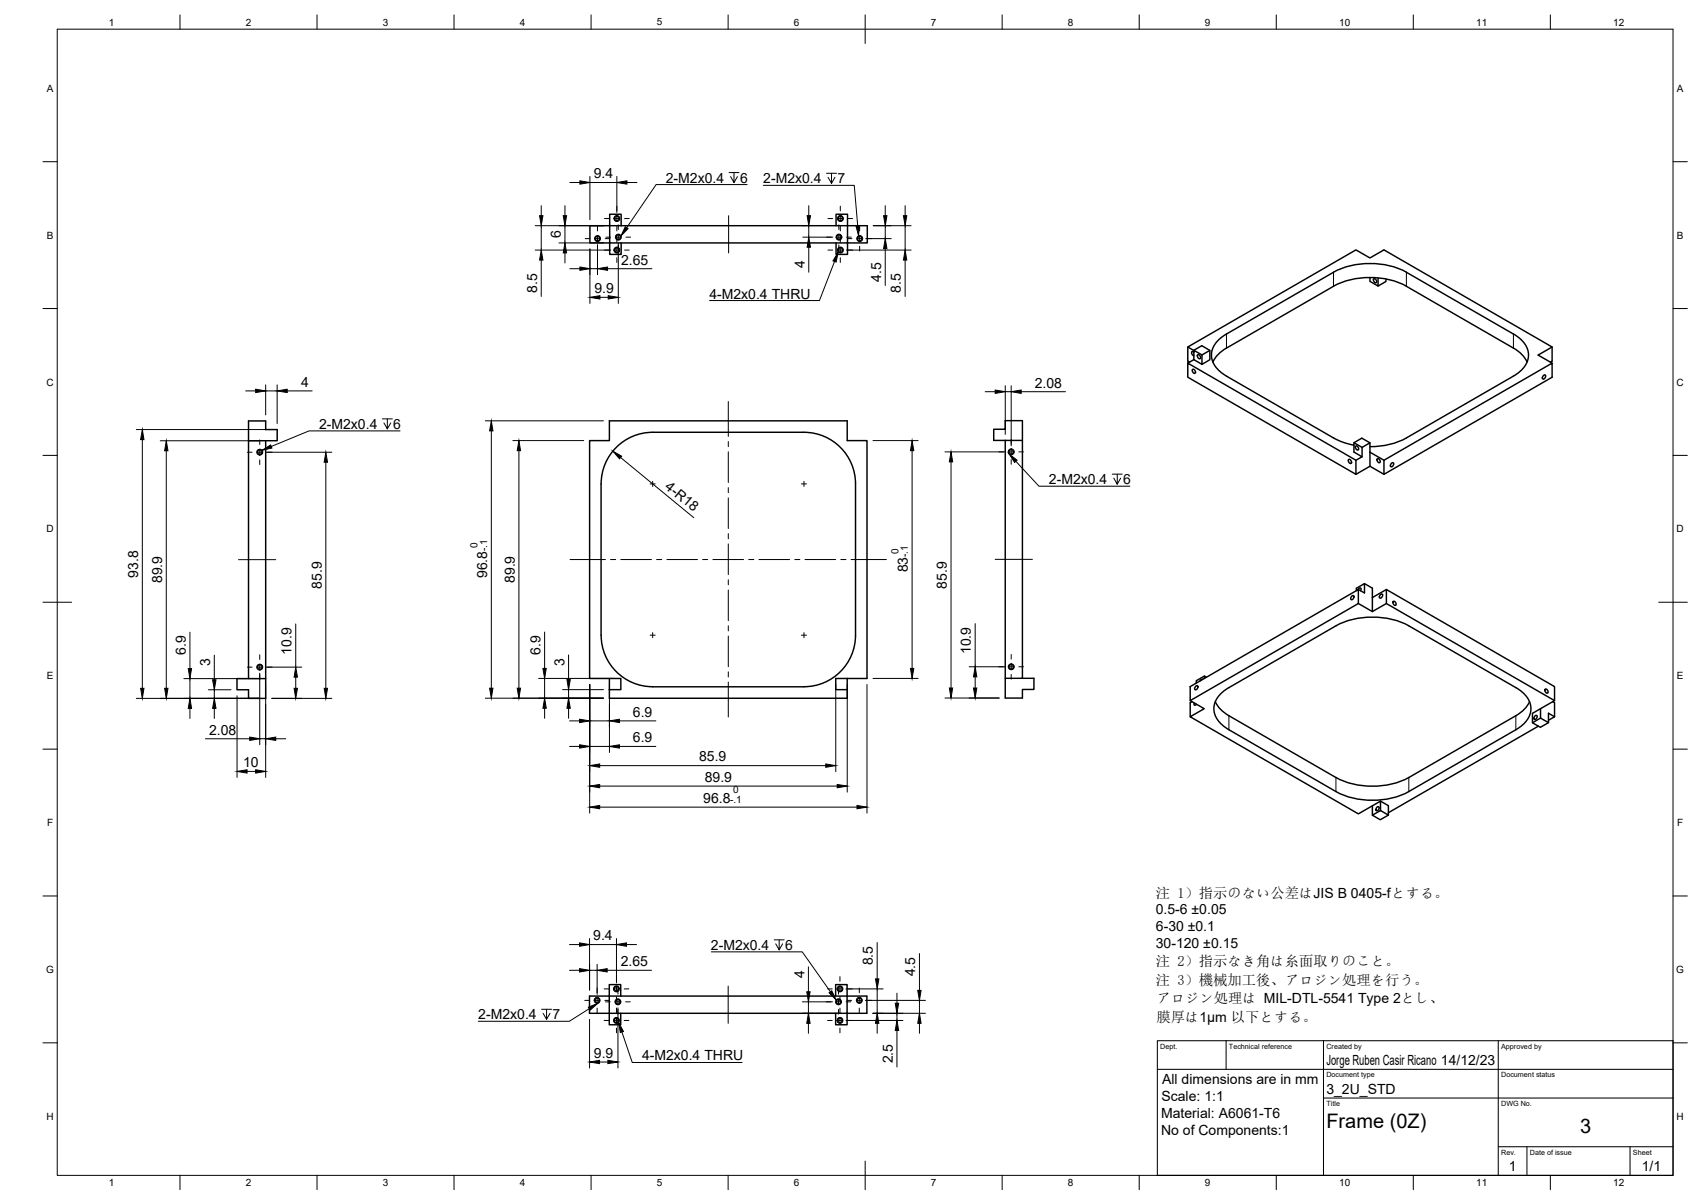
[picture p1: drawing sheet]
<svg xmlns="http://www.w3.org/2000/svg" width="594mm" height="420mm" viewBox="0 0 594 420" stroke-linecap="round" stroke-linejoin="round" font-family="sans-serif">
<!-- layer: Visible -->
<g fill="none" stroke="#000" stroke-width=".51">
<path d="M216.8 78.8v-4h-4v4h89.9v6h-6.9v4h-4v-4M291.8 78.8v-4h4v10h-83v-6h-6.9v6h6.9v4h4v-4M478.2 96.9v1.3l2.8 1.6v-2.8M479.6 97.3a.83 .83 0 0 1 .8 .5 .83 .83 0 0 1-.2 .9l-.8-.8zM483.8 97.4v.8l-2.8 1.6M414.6 126.7l58.7 33.9v4.9l-58.7-33.9zM414.6 121.1v4.9l.6 .4M416.3 128.9a.83 .83 0 0 1 .8 .5 .83 .83 0 0 1-.2 .9l-.7-.8zM416.7 122.3l-2.1-1.2 58.7-33.9 4.9 2.8 4.9-2.8 58.7 33.9v4.9l-.7 .4M416.7 122.2l2.8-1.5 2.8 1.6v3.2l-2.8 1.6M416.7 125.5l-2.1 1.2M416.7 122.9l-.5-.3a.88 .88 0 0 0-.2 .9 .88 .88 0 0 0 .7 .6"/>
<path d="M418.1 123.8a.83 .83 0 0 1 .8 .5 .83 .83 0 0 1-.2 .9l-.7-.8zM419.5 123.9l-2.8-1.7v3.3M422.3 122.3l-2.8 1.6v3.2l-2.8-1.6M423.4 126.4a10.7 10.7 0 0 1 4.7-4.9l37.4-21.6a28 28 0 0 1 25.4 0l37.4 21.6a10.8 10.8 0 0 1 4.7 4.9M538.7 131.1l.5-.3a.76 .76 0 0 1 .1 1 .76 .76 0 0 1-.9 .3zM541.8 121.1l-4.9 2.8 4.9 2.8M86.7 153.8v-6.9h6v3h4.1v3.9h-10.1v83h6M92.7 153.8v89.9h-6v-3h-4v-3.9h4M350.9 153.7v89.9h6v-3h4v-3.9h-4M356.9 153.7h-10v-3.9h4v-3h6v89.9h-6M472.6 154.5l2.8 1.6v3.3M472.6 155.4l-3.4-.9-3.1-1.3-38-21.9a8.3 8.3 0 0 1-5-9 10 10 0 0 1 5-5.7l37.4-21.6a28.1 28.1 0 0 1 25.4 0l37.4 21.6a8.3 8.3 0 0 1 5 8.9 10 10 0 0 1-5 5.8l-37.4 21.5a25.6 25.6 0 0 1-12.7 3.1"/>
<path d="M473.2 155.6a.83 .83 0 0 1 .9 .5 .83 .83 0 0 1-.2 1l-.8-.8zM478.2 157.8v-3.3l-2.9-1.6-2.7 1.6v3.3l2.8 1.6-2.1 1.2M478.2 157.8l4.9 2.8M478.2 154.5l-2.8 1.6M478.2 157.8v4.9M209.8 168.9v52.8M209.8 168.9a18 18 0 0 1 18-18h52.8a18 18 0 0 1 18 18v52.8a18 18 0 0 1-18 17.9M470.8 160.3a.83 .83 0 0 1 .8 .5 .83 .83 0 0 1-.2 1l-.8-.8zM473.3 165.5l4.9-2.8 4.9 2.8 58.7-33.9v-4.9l-58.7 33.9v4.9M480.8 160a.83 .83 0 0 1 .8 .5 .83 .83 0 0 1-.2 1l-.7-.8zM485.7 161.7l.4-.3a.76 .76 0 0 1 .2 1 .76 .76 0 0 1-.9 .4zM471.8 208.1l.4-.3a.76 .76 0 0 1 .2 1 .76 .76 0 0 1-.9 .3z"/>
<path d="M474 205.7l.4-.4 .6-.1-.1 .9M474.1 210.6l4.9 2.8 4.9-2.8 58.7 33.9-7.7 4.4v3.3l2.8 1.6 2.8-1.6v-3.3l2.1 1.2M474.1 205.7l2.2 1.2v-3.2l-2.9 1.6v.8M476.3 203.7l2.7 1.6v8.1M481.8 207.5l.5-.2a.76 .76 0 0 1 .2 1 .76 .76 0 0 1-1 .3zM483.9 210.6v-4.9l58.7 33.9v4.9M483.9 205.7l-4.9 2.8M486.3 209.8a.83 .83 0 0 1 .9 .5 .83 .83 0 0 1-.2 1l-.8-.8zM209.8 221.6a18 18 0 0 0 18 18M212.7 236.8h-6.9v-83h6.9v-6.9h83v6.9h6.9v83h-10.9v3.9h4v-3.9M212.7 236.8h4v3.9h-4zM227.8 239.7h52.8"/>
<path d="M415.4 239.6l58.7-33.9v4.9l-58.7 33.9zM417.3 239.5l.5-.2a.76 .76 0 0 1 .2 .9 .76 .76 0 0 1-1 .4zM419.8 237.1h-.5l-.4 .5M420.4 235.9l-2.8 1.7v.8M421.1 236.3l-.7-.4v.8M212.7 240.7v3h83v-3M415.4 244.5l4.9 2.8-4.9 2.8 58.7 33.9 4.9-2.8M416.1 244.9l-.7 .3v4.9M416.8 245.3l.1 .8 .7-.3M424.2 244.9a10.9 10.9 0 0 0 4.7 4.9l37.4 21.5a28.1 28.1 0 0 0 25.5 0l37.3-21.5a10.8 10.8 0 0 0 4.8-4.9M426.5 241.7l2.4-1.7 37.4-21.6a28.1 28.1 0 0 1 25.4 0l37.4 21.5a8.3 8.3 0 0 1 5.1 9 10 10 0 0 1-5.1 5.8l-37.3 21.5a28.1 28.1 0 0 1-25.5 0l-37.3-21.5a8.3 8.3 0 0 1-5.1-9 8.4 8.4 0 0 1 2.6-4zM535.7 249.9l.5-.3a.76 .76 0 0 1 .2 1 .76 .76 0 0 1-1 .3z"/>
<path d="M537 253.4l-52.4 30.2M537.7 247.3v3.3l-2.8 1.6M537.7 250.6l2.8 1.6M539.4 240.5a.83 .83 0 0 1 .8 .5 .83 .83 0 0 1-.2 .9l-.8-.8zM542 244.9l.6 .3v4.9M542.6 250.1l-2.1 1.3M481.9 279.6l2.7 1.6v3.2l-2.7-1.5M479 281.2l2.9-1.6v3.3l-2.9 1.6zM480.6 281.7l.4-.2a.76 .76 0 0 1 .2 1 .76 .76 0 0 1-.9 .3zM484.6 284.4l-2.8 1.7-2.8-1.6M212.7 347.6h83v6h-83zM212.7 347.6h-6.9v6h6.9v4h4v-4"/>
<path d="M212.7 347.6v-4h4v4M291.7 347.6v-4h4v4h6.9v6h-6.9v4h-4v-4"/>
<circle cx="215.3" cy="76.3" r=".81"/>
<circle cx="293.3" cy="76.3" r=".81"/>
<circle cx="208.6" cy="83.3" r=".81"/>
<circle cx="215.3" cy="87.3" r=".81"/>
<circle cx="215.8" cy="82.8" r=".81"/>
<circle cx="292.8" cy="82.8" r=".81"/>
<circle cx="293.3" cy="87.3" r=".81"/>
<circle cx="300.1" cy="83.3" r=".81"/>
<circle cx="90.7" cy="157.8" r=".81"/>
<circle cx="353" cy="157.7" r=".81"/>
<circle cx="90.7" cy="232.8" r=".81"/>
<circle cx="353" cy="232.7" r=".81"/>
<circle cx="208.4" cy="349.1" r=".81"/>
<circle cx="215.2" cy="345.1" r=".81"/>
<circle cx="215.2" cy="356.1" r=".81"/>
<circle cx="215.7" cy="349.6" r=".81"/>
<circle cx="292.7" cy="349.6" r=".81"/>
<circle cx="293.2" cy="356.1" r=".81"/>
<circle cx="293.2" cy="345.1" r=".81"/>
<circle cx="299.9" cy="349.1" r=".81"/>
</g>
<!-- layer: Visible Narrow -->
<g fill="none" stroke="#000" stroke-width=".35">
<path d="M465.5 95v4.9M490.9 95v4.9M428.1 116.6v4.9M528.3 116.6v4.9M428.9 249.8v4.9M529.1 249.8v4.9M466.3 271.3v4.9M491.7 271.3v4.9"/>
<circle cx="215.3" cy="76.3" r="1.04"/>
<circle cx="293.3" cy="76.3" r="1.04"/>
<circle cx="208.6" cy="83.3" r="1.04"/>
<circle cx="215.3" cy="87.3" r="1.04"/>
<circle cx="215.8" cy="82.8" r="1.04"/>
<circle cx="292.8" cy="82.7" r="1.04"/>
<circle cx="293.3" cy="87.3" r="1.04"/>
<circle cx="300.1" cy="83.3" r="1.04"/>
<circle cx="90.7" cy="157.8" r="1.04"/>
<circle cx="353" cy="157.7" r="1.04"/>
<circle cx="90.7" cy="232.8" r="1.04"/>
<circle cx="353" cy="232.7" r="1.04"/>
<circle cx="208.4" cy="349.1" r="1.04"/>
<circle cx="215.2" cy="345.1" r="1.04"/>
<circle cx="215.2" cy="356.1" r="1.04"/>
<circle cx="215.7" cy="349.6" r="1.04"/>
<circle cx="292.7" cy="349.6" r="1.04"/>
<circle cx="293.2" cy="345.1" r="1.04"/>
<circle cx="293.2" cy="356.1" r="1.04"/>
<circle cx="300" cy="349.1" r="1.04"/>
</g>
<!-- layer: BORDER -->
<g fill="none" stroke="#000" stroke-width=".35">
<path d="M20 10.2h564v400h-564zM62.8 5.2v5M110.7 5.2v5M158.5 5.2v5M206.3 5.2v5M254.1 5.2v5M302 5.2v10M349.8 5.2v5M397.6 5.2v5M445.5 5.2v5M493.3 5.2v5M541.1 5.2v5"/>
<path d="M15 56.4h5M584 56.4h5M15 107.7h5M584 107.7h5M15 158.9h5M584 158.9h5M15 210.2h10M579 210.2h10M15 261.4h5M584 261.4h5M15 312.7h5M584 312.7h5"/>
<path d="M15 363.9h5M584 363.9h5M62.8 410.2v5M110.7 410.2v5M158.5 410.2v5M206.3 410.2v5M254.1 410.2v5M302 405.2v10M349.8 410.2v5M397.6 410.2v5M445.5 410.2v5M493.3 410.2v5"/>
<path d="M541.1 410.2v5"/>
</g>
<!-- layer: TITLEBLOCK -->
<path d="M404 363.2h180v47h-180zM404 373.2h180M428 363.2v10M462 363.2v47M523 363.2v47M462 383.2h122M523 400.2h61M533 400.2v10M569 400.2v10" fill="none" stroke="#000" stroke-width=".36"/>
<!-- layer: Smart Centers -->
<g fill="none" stroke="#000" stroke-width=".35">
<path d="M208.6 79v1.6M211 76.3h1.6M214.4 76.3h1.8M215.3 71.9v1.7M215.3 75.4v1.8M215.3 79v1.6M215.8 78.5v1.6M218 76.3h1.6M254.3 75.3v13M289 76.3h1.6M292.4 76.3h1.8M292.8 78.5v1.6"/>
<path d="M293.3 71.9v1.7M293.3 75.4v1.8M293.3 79v1.6M296 76.3h1.6M300.1 79v1.6M204.3 83.3h1.6M207.7 83.3h1.7M208.6 82.4v1.8M208.6 85.9v1.7M211 87.3h1.6M211.2 83.3h1.7M211.5 82.8h1.6"/>
<path d="M214.4 87.3h1.8M214.9 82.8h1.8M215.3 83v1.6M215.3 86.4v1.8M215.3 89.9v1.7M215.8 81.9v1.8M215.8 85.4v1.7M218 87.3h1.6M218.5 82.8h1.6M288.5 82.8h1.6M289 87.3h1.6M291.9 82.8h1.8"/>
<path d="M292.4 87.3h1.8M292.8 81.9v1.8M292.8 85.4v1.7M293.3 83v1.6M293.3 86.4v1.8M293.3 89.9v1.7M295.5 82.8h1.6M295.7 83.3h1.7M296 87.3h1.6M299.2 83.3h1.7M300.1 82.4v1.8M300.1 85.9v1.7"/>
<path d="M302.7 83.3h1.7M86.4 157.8h1.6M89.8 157.8h1.8M90.7 153.5v1.6M90.7 156.9v1.8M93.3 157.8h1.7M254.2 140.1v12.2M254.2 154.1v1.8M254.2 157.6v10.8M348.6 157.7h1.7M352 157.7h1.8M353 153.4v1.6"/>
<path d="M353 156.8v1.8M355.6 157.7h1.7M90.7 160.5v1.6M226.9 168.9h1.8M227.8 168v1.8M254.2 170.2v1.7M254.2 173.7v10.7M279.7 168.9h1.8M280.6 168v1.8M353 160.4v1.6M83.2 195.3h13M199 195.3h12.3"/>
<path d="M213.1 195.3h1.8M216.7 195.3h10.7M229.2 195.3h1.8M232.8 195.3h10.7M245.3 195.3h1.7M248.8 195.3h10.7M254.2 186.2v1.8M254.2 189.8v10.7M261.3 195.3h1.8M264.9 195.3h10.7M277.4 195.3h1.8M281 195.3h10.7"/>
<path d="M293.5 195.3h1.8M297.1 195.3h12.3M347.4 195.2h13M254.2 202.3v1.8M254.2 205.9v10.7M254.2 218.4v1.8M86.4 232.8h1.6M89.8 232.8h1.8M90.7 228.5v1.6M90.7 231.9v1.8M90.7 235.5v1.6M93.3 232.8h1.7"/>
<path d="M226.9 221.7h1.8M227.8 220.8v1.7M254.2 222v10.7M254.2 234.4v1.8M254.2 238v12.2M279.7 221.7h1.8M280.6 220.8v1.7M348.6 232.7h1.7M352 232.7h1.8M353 228.4v1.6M353 231.8v1.8M353 235.4v1.6"/>
<path d="M355.6 232.7h1.7M204.1 349.1h1.7M207.5 349.1h1.8M208.4 344.8v1.6M208.4 348.2v1.8M208.4 351.8v1.6M210.9 356.1h1.6M210.9 345.1h1.6M211.1 349.1h1.6M211.4 349.6h1.6M214.3 356.1h1.8M214.3 345.1h1.8"/>
<path d="M214.8 349.6h1.8M215.2 340.8v1.6M215.2 344.2v1.8M215.2 347.8v1.6M215.2 351.8v1.6M215.2 355.2v1.8M215.2 358.8v1.6M215.7 345.3v1.6M215.7 348.7v1.8M215.7 352.3v1.6M217.9 356.1h1.6M217.9 345.1h1.6"/>
<path d="M218.4 349.6h1.6M254.2 344.1v13M288.4 349.6h1.6M288.9 356.1h1.6M288.9 345.1h1.6M291.8 349.6h1.8M292.3 356.1h1.8M292.3 345.1h1.8M292.7 345.3v1.6M292.7 348.7v1.8M292.7 352.3v1.6M293.2 340.8v1.6"/>
<path d="M293.2 344.2v1.8M293.2 347.8v1.6M293.2 351.8v1.6M293.2 355.2v1.8M293.2 358.8v1.6M295.4 349.6h1.6M295.6 349.1h1.6M295.8 356.1h1.7M295.8 345.1h1.7M299 349.1h1.8M299.9 344.8v1.6M299.9 348.2v1.8"/>
<path d="M299.9 351.8v1.6M302.6 349.1h1.6"/>
</g>
<!-- layer: FD_Dimensions -->
<g fill="none" stroke="#000" stroke-width=".35">
<path d="M186.8 78.8h23.9M188.9 71.8v3.5M188.9 78.8v8.5M197.2 71.8v3.5M197.2 78.8v6M198.9 63.7h3.5M205.9 61.6v15.1M205.9 63.7h9.4M215.3 61.6v12.6M218.8 63.7h3.5M280.2 78.8h.7M282.3 71.8v3.5"/>
<path d="M282.3 78.8v4M304.8 78.8h13.2M309 71.8v3.5M309 78.8v4.5M315.9 71.8v3.5M315.9 78.8v8.5M186.8 87.3h26.4M188.9 90.8v12.7M195.1 84.8h15.6M197.2 88.3v3.5M198.9 93.8h3.5M205.9 86.9v19"/>
<path d="M205.9 93.8h2.7M208.6 85.4v10.5M212.1 93.8h15.4M215.8 84.9v21M280.2 82.8h10.5M282.3 86.3v8.7M295.4 87.3h22.6M302.2 83.3h8.9M309 86.8v12.8M315.9 90.8v12.7M209.4 103.8h2.9M85.7 136.4h3.5"/>
<path d="M92.7 134.3v10.5M92.7 136.4h4M96.7 134.3v13.5M100.2 136.4h8.8M343.9 136.7h3.5M350.9 134.6v17M350.9 136.7h2.1M353 134.6v21M356.4 136.7h15.5M47.6 149.9h47M49.7 153.4v86.8M55.9 153.8h34.7"/>
<path d="M58 157.3v82.9M92.8 157.8h23M169.4 146.9h41.2M171.5 150.4v89.8M179 153.8h24.7M181.1 157.3v82.9M216.6 159.7l25.6 21M304.7 153.8h15.8M318.4 157.3v76M329.8 157.7h21M113.7 161.3v78.9M332 161.2v78.9"/>
<path d="M103.2 217.7v15.1M340.4 217.6v15.1M64.2 236.8h26.4M66.3 220.6v12.7M66.3 236.8v6.9M74.8 228.6v8.6M90.7 234.9v25M92.7 238.9v32.4M92.8 232.8h12.5M103.2 236.3v3.9M188 236.7h26.6M190.1 220.6v12.7"/>
<path d="M190.1 236.7v6.9M198.5 228.6v8.6M205.8 238.9v44.9M212.7 238.9v23.7M291.7 238.9v30.4M295.7 238.9v37.5M302.6 238.9v44.9M304.7 236.7h15.8M338.3 232.7h12.5M340.4 236.2v3.9M47.6 243.7h43M66.3 247.2v3.5"/>
<path d="M71.7 257.8h15.5M72.7 240.7h7.9M74.8 240.7v3M74.8 247.2v3.5M82.7 242.8v28.5M90.7 257.8h2M94.8 243.7h21M96.2 257.8h3.5M169.4 243.6h41.2M190.1 247.2v3.5M196.4 240.7h14.2M198.5 240.7v2.9"/>
<path d="M198.5 247.2v3.5M198.8 251.6h3.5M205.8 251.6h6.9M216.2 251.6h12.7M329.8 243.6h19M86.2 269.2h3M198.8 260.5h3.5M205.8 260.5h6.9M209.3 267.2h78.9M209.3 274.3h82.9M216.2 260.5h12.7M209.3 281.7h89.8"/>
<path d="M198.8 338.6h3.5M198.8 329.6h3.5M205.8 327.5v18M205.8 338.6h2.6M205.8 329.6h9.4M208.4 336.5v10.5M211.9 338.6h15.5M215.2 327.5v15.5M218.7 329.6h3.5M282.2 337.4v8.7M306.2 328.9v12.7M320.9 332.8v12.8"/>
<path d="M205.8 355.7v17M215.7 351.7v21M280.1 353.6h13.5M280.1 349.6h10.5M282.2 349.6v4M282.2 357.1v3.5M295.3 356.1h19.9M295.3 345.1h13M302 349.1h21M304.7 353.6h18.3M306.2 345.1v8.5M306.2 357.1v3.5"/>
<path d="M313.1 346.6v3.5M313.1 353.6v2.5M313.1 359.6v12.8M320.9 349.1v4.5M320.9 357.1v3.5M209.3 370.6h2.9"/>
</g>
<g fill="#000" stroke="#000" stroke-width=".35">
<path d="M188.3 75.3h1.2l-.6 3.5zM196.6 75.3h1.2l-.6 3.5zM202.4 63.1l3.5 .6-3.5 .6zM215.3 63.7l3.5-.6v1.2zM281.7 75.3h1.2l-.6 3.5zM308.4 75.3h1.2l-.6 3.5zM315.3 75.3h1.2l-.6 3.5zM188.9 87.3l.6 3.5h-1.2zM197.2 84.8l.6 3.5h-1.2zM202.4 93.2l3.5 .6-3.5 .5zM208.6 93.8l3.5-.6v1.1zM282.3 82.8l.6 3.5h-1.2z"/>
<path d="M309 83.3l.6 3.5h-1.2zM315.9 87.3l.6 3.5h-1.2zM205.9 103.8l3.5-.6v1.2zM212.3 103.2l3.5 .6-3.5 .6zM89.2 135.8l3.5 .6-3.5 .6zM96.7 136.4l3.5-.6v1.2zM347.4 136.1l3.5 .6-3.5 .6zM353 136.7l3.4-.6v1.2zM49.7 149.9l.5 3.5h-1.1zM58 153.8l.6 3.5h-1.1zM171.5 146.9l.6 3.5h-1.2zM181.1 153.8l.6 3.5h-1.2z"/>
<path d="M213.9 157.4l3.1 1.8-.8 .9zM318.4 153.8l.6 3.5h-1.2zM113.7 157.8l.6 3.5h-1.1zM332 157.7l.5 3.5h-1.1zM65.7 233.3h1.2l-.6 3.5zM74.2 237.2h1.2l-.6 3.5zM103.2 232.8l.6 3.5h-1.1zM189.5 233.3h1.2l-.6 3.4zM197.9 237.2h1.2l-.6 3.5zM317.8 233.3h1.2l-.6 3.4zM340.4 232.7l.6 3.5h-1.2zM49.1 240.2h1.1l-.5 3.5z"/>
<path d="M57.5 240.2h1.1l-.6 3.5zM66.3 243.7l.6 3.5h-1.2zM74.8 243.7l.6 3.5h-1.2zM87.2 257.2l3.5 .6-3.5 .6zM92.7 257.8l3.5-.6v1.2zM102.7 240.2h1.1l-.6 3.5zM113.2 240.2h1.1l-.6 3.5zM170.9 240.2h1.2l-.6 3.4zM180.5 240.2h1.2l-.6 3.4zM190.1 243.6l.6 3.6h-1.2zM198.5 243.6l.6 3.6h-1.2zM202.3 251l3.5 .6-3.5 .6z"/>
<path d="M202.3 259.9l3.5 .6-3.5 .6zM212.7 251.6l3.5-.6v1.2zM212.7 260.5l3.5-.6v1.2zM331.4 240.1h1.1l-.5 3.5zM339.8 240.1h1.2l-.6 3.5zM82.7 269.2l3.5-.6v1.2zM89.2 268.6l3.5 .6-3.5 .6zM205.8 267.2l3.5-.6v1.2zM205.8 274.3l3.5-.6v1.2zM288.2 266.6l3.5 .6-3.5 .6zM292.2 273.7l3.5 .6-3.5 .6zM205.8 281.7l3.5-.6v1.1z"/>
<path d="M299.1 281.1l3.5 .6-3.5 .5zM202.3 338l3.5 .6-3.5 .6zM202.3 329l3.5 .6-3.5 .6zM208.4 338.6l3.5-.6v1.2zM215.2 329.6l3.5-.6v1.2zM282.2 353.6l.6 3.5h-1.2zM281.6 346.1h1.2l-.6 3.5zM306.2 353.6l.6 3.5h-1.2zM305.6 341.6h1.2l-.6 3.5zM312.5 350.1h1.2l-.6 3.5zM313.1 356.1l.6 3.5h-1.2zM320.9 353.6l.6 3.5h-1.2z"/>
<path d="M320.3 345.6h1.2l-.6 3.5zM205.8 370.6l3.5-.6v1.2zM212.2 370l3.5 .6-3.5 .6z"/>
</g>
<!-- layer: Leaders -->
<path d="M254.5 60.2h3.5M256.2 60.2v3.5l-1.2-2.1M257.4 61.6l-1.2 2.1M260.8 64.4h-31.8l-10.3 15.1M248.3 332.2h31.7l9.9 13.9M270.2 328h3.5M272 328v3.5l-1.2-2.1M273.2 329.4l-1.2 2.1" fill="none" stroke="#000" stroke-width=".35"/>
<path d="M218.2 79.1l1 .7-2.5 2.5zM289.4 346.4l.9-.6 1.6 3.2z" fill="#000" stroke="#000" stroke-width=".35"/>
<!-- layer: Hole Notes -->
<g fill="none" stroke="#000" stroke-width=".35">
<path d="M266.4 64.7h31.8l1.2 14.1M288.5 60.5h3.5M290.2 60.5v3.5l-1.2-2.1M291.4 61.9l-1.2 2.1M291.3 91.2l-5.3 13.7h-38.3M133.5 146.2h3.4M135.2 146.2v3.5l-1.2-2.1M136.4 147.6l-1.2 2.1M139.6 150.4h-31.7l-13.2 5.4M354.6 161l8 8.7h31.8M388.2 165.5h3.5M390 165.5v3.5l-1.2-2.1"/>
<path d="M391.2 166.9l-1.2 2.1M189 352.2h3.5M190.8 352.2v3.5l-1.2-2.1M192 353.6l-1.2 2.1M205.7 352l-7 4.4h-31.8M217.1 360.1l3.6 10.7h38.3"/>
</g>
<path d="M298.8 78.9l1.2-.1-.3 3.5zM292.6 88l-.8 3.5-1.1-.5zM91.5 157.1l3-1.8 .4 1.1zM352.2 158.4l2.8 2.2-.8 .8zM205.4 351.5l3.3-1.4-2.7 2.4zM215.9 356.8l1.7 3.1-1.1 .4z" fill="#000" stroke="#000" stroke-width=".35"/>
<g font-size="7">
<text x="463" y="393.7">Frame (0Z)</text>
<text x="551.5" y="395.4">3</text>
</g>
<g font-size="5">
<text x="403.5" y="313.2">注 1）指示のない公差はJIS B 0405-fとする。</text>
<text x="403.5" y="337.2">注 2）指示なき角は糸面取りのこと。</text>
<text x="403.5" y="343.7">注 3）機械加工後、アロジン処理を行う。</text>
<text x="403.6" y="350.1">アロジン処理は MIL-DTL-5541 Type 2とし、</text>
<text x="403.6" y="356.5">膜厚は1μm 以下とする。</text>
</g>
<g font-size="4.9">
<text x="207.2" y="62.2">9.4</text>
<text x="232.4" y="63.7">2-M2x0.4</text>
<text x="258.3" y="63.7">6</text>
<text x="266.4" y="64">2-M2x0.4</text>
<text x="292.3" y="64">7</text>
<text x="195.7" y="83.1" transform="rotate(-90 195.7 83.1)">6</text>
<text x="216.8" y="92.3">2.65</text>
<text x="280.9" y="93.6" transform="rotate(-90 280.9 93.6)">4</text>
<text x="307.5" y="98.3" transform="rotate(-90 307.5 98.3)">4.5</text>
<text x="187.5" y="102.3" transform="rotate(-90 187.5 102.3)">8.5</text>
<text x="207.5" y="102.3">9.9</text>
<text x="247.6" y="104.2">4-M2x0.4 THRU</text>
<text x="314.5" y="102.3" transform="rotate(-90 314.5 102.3)">8.5</text>
<text x="105.1" y="135">4</text>
<text x="361.2" y="135.2">2.08</text>
<text x="111.4" y="149.7">2-M2x0.4</text>
<text x="137.3" y="149.7">6</text>
<text x="231.9" y="170.3" transform="rotate(39 231.9 170.3)">4-R18</text>
<text x="366.1" y="169">2-M2x0.4</text>
<text x="392" y="169">6</text>
<text x="48.2" y="201.6" transform="rotate(-90 48.2 201.6)">93.8</text>
<text x="56.6" y="203.5" transform="rotate(-90 56.6 203.5)">89.9</text>
<text x="170" y="201.8" transform="rotate(-90 170 201.8)">96.8</text>
<text x="179.7" y="203.5" transform="rotate(-90 179.7 203.5)">89.9</text>
<text x="316.9" y="199.7" transform="rotate(-90 316.9 199.7)">83</text>
<text x="112.3" y="205.5" transform="rotate(-90 112.3 205.5)">85.9</text>
<text x="330.5" y="205.4" transform="rotate(-90 330.5 205.4)">85.9</text>
<text x="64.8" y="228.6" transform="rotate(-90 64.8 228.6)">6.9</text>
<text x="73.3" y="232.5" transform="rotate(-90 73.3 232.5)">3</text>
<text x="101.8" y="228.5" transform="rotate(-90 101.8 228.5)">10.9</text>
<text x="188.6" y="228.5" transform="rotate(-90 188.6 228.5)">6.9</text>
<text x="197" y="232.5" transform="rotate(-90 197 232.5)">3</text>
<text x="338.9" y="228.3" transform="rotate(-90 338.9 228.3)">10.9</text>
<text x="220.9" y="250.1">6.9</text>
<text x="73" y="256.3">2.08</text>
<text x="220.9" y="259">6.9</text>
<text x="84.9" y="267.7">10</text>
<text x="244" y="265.7">85.9</text>
<text x="246" y="272.9">89.9</text>
<text x="245.5" y="280.2">96.8</text>
<text x="403.4" y="319.1">0.5-6 ±0.05</text>
<text x="207.1" y="328.2">9.4</text>
<text x="403.5" y="324.9">6-30 ±0.1</text>
<text x="248.1" y="331.5">2-M2x0.4</text>
<text x="274" y="331.5">6</text>
<text x="403.4" y="330.8">30-120 ±0.15</text>
<text x="216.7" y="337.1">2.65</text>
<text x="280.8" y="341.3" transform="rotate(-90 280.8 341.3)">4</text>
<text x="304.7" y="336.9" transform="rotate(-90 304.7 336.9)">8.5</text>
<text x="319.5" y="340.8" transform="rotate(-90 319.5 340.8)">4.5</text>
<text x="166.9" y="355.7">2-M2x0.4</text>
<text x="192.8" y="355.7">7</text>
<text x="207.3" y="369.1">9.9</text>
<text x="224.1" y="370.1">4-M2x0.4 THRU</text>
<text x="311.6" y="371.1" transform="rotate(-90 311.6 371.1)">2.5</text>
<text x="463" y="371.7">Jorge Ruben Casir Ricano 14/12/23</text>
<text x="405.7" y="378.3">All dimensions are in mm</text>
<text x="463" y="381.7">3_2U_STD</text>
<text x="405.4" y="384.2">Scale: 1:1</text>
<text x="405.3" y="396">No of Components:1</text>
<text x="405.3" y="390.1">Material: A6061-T6</text>
<text x="526.6" y="408.8">1</text>
<text x="573.1" y="408.8">1/1</text>
</g>
<g font-size="3.5">
<text x="37.9" y="8.9">1</text>
<text x="85.8" y="8.9">2</text>
<text x="133.6" y="8.9">3</text>
<text x="181.4" y="8.9">4</text>
<text x="229.3" y="8.9">5</text>
<text x="277.1" y="8.9">6</text>
<text x="324.9" y="8.9">7</text>
<text x="372.7" y="8.9">8</text>
<text x="420.6" y="8.9">9</text>
<text x="467.4" y="8.9">10</text>
<text x="515.3" y="8.9">11</text>
<text x="563.1" y="8.9">12</text>
<text x="16.3" y="32">A</text>
<text x="585.3" y="32">A</text>
<text x="16.3" y="83.3">B</text>
<text x="585.3" y="83.3">B</text>
<text x="16.2" y="134.6">C</text>
<text x="585.2" y="134.6">C</text>
<text x="16.2" y="185.8">D</text>
<text x="585.2" y="185.8">D</text>
<text x="166.7" y="191.3" transform="rotate(-90 166.7 191.3)">0</text>
<text x="170" y="192.4" transform="rotate(-90 170 192.4)">-.1</text>
<text x="313.6" y="193.3" transform="rotate(-90 313.6 193.3)">0</text>
<text x="316.9" y="194.4" transform="rotate(-90 316.9 194.4)">-.1</text>
<text x="16.3" y="237">E</text>
<text x="585.3" y="237">E</text>
<text x="254.9" y="280.2">-.1</text>
<text x="255.9" y="276.9">0</text>
<text x="16.4" y="288.3">F</text>
<text x="585.4" y="288.3">F</text>
<text x="16.1" y="339.6">G</text>
<text x="585.1" y="339.6">G</text>
<text x="16.2" y="390.8">H</text>
<text x="585.2" y="390.8">H</text>
<text x="37.9" y="413.9">1</text>
<text x="85.8" y="413.9">2</text>
<text x="133.6" y="413.9">3</text>
<text x="181.4" y="413.9">4</text>
<text x="229.3" y="413.9">5</text>
<text x="277.1" y="413.9">6</text>
<text x="324.9" y="413.9">7</text>
<text x="372.7" y="413.9">8</text>
<text x="420.6" y="413.9">9</text>
<text x="467.4" y="413.9">10</text>
<text x="515.3" y="413.9">11</text>
<text x="563.1" y="413.9">12</text>
</g>
<g font-size="2.5">
<text x="405" y="366">Dept.</text>
<text x="429" y="366">Technical reference</text>
<text x="463" y="366">Created by</text>
<text x="524" y="366">Approved by</text>
<text x="463" y="376">Document type</text>
<text x="524" y="376">Document status</text>
<text x="463" y="386">Title</text>
<text x="524" y="386">DWG No.</text>
<text x="524" y="403">Rev.</text>
<text x="534" y="403">Date of issue</text>
<text x="570" y="403">Sheet</text>
</g>
</svg>
